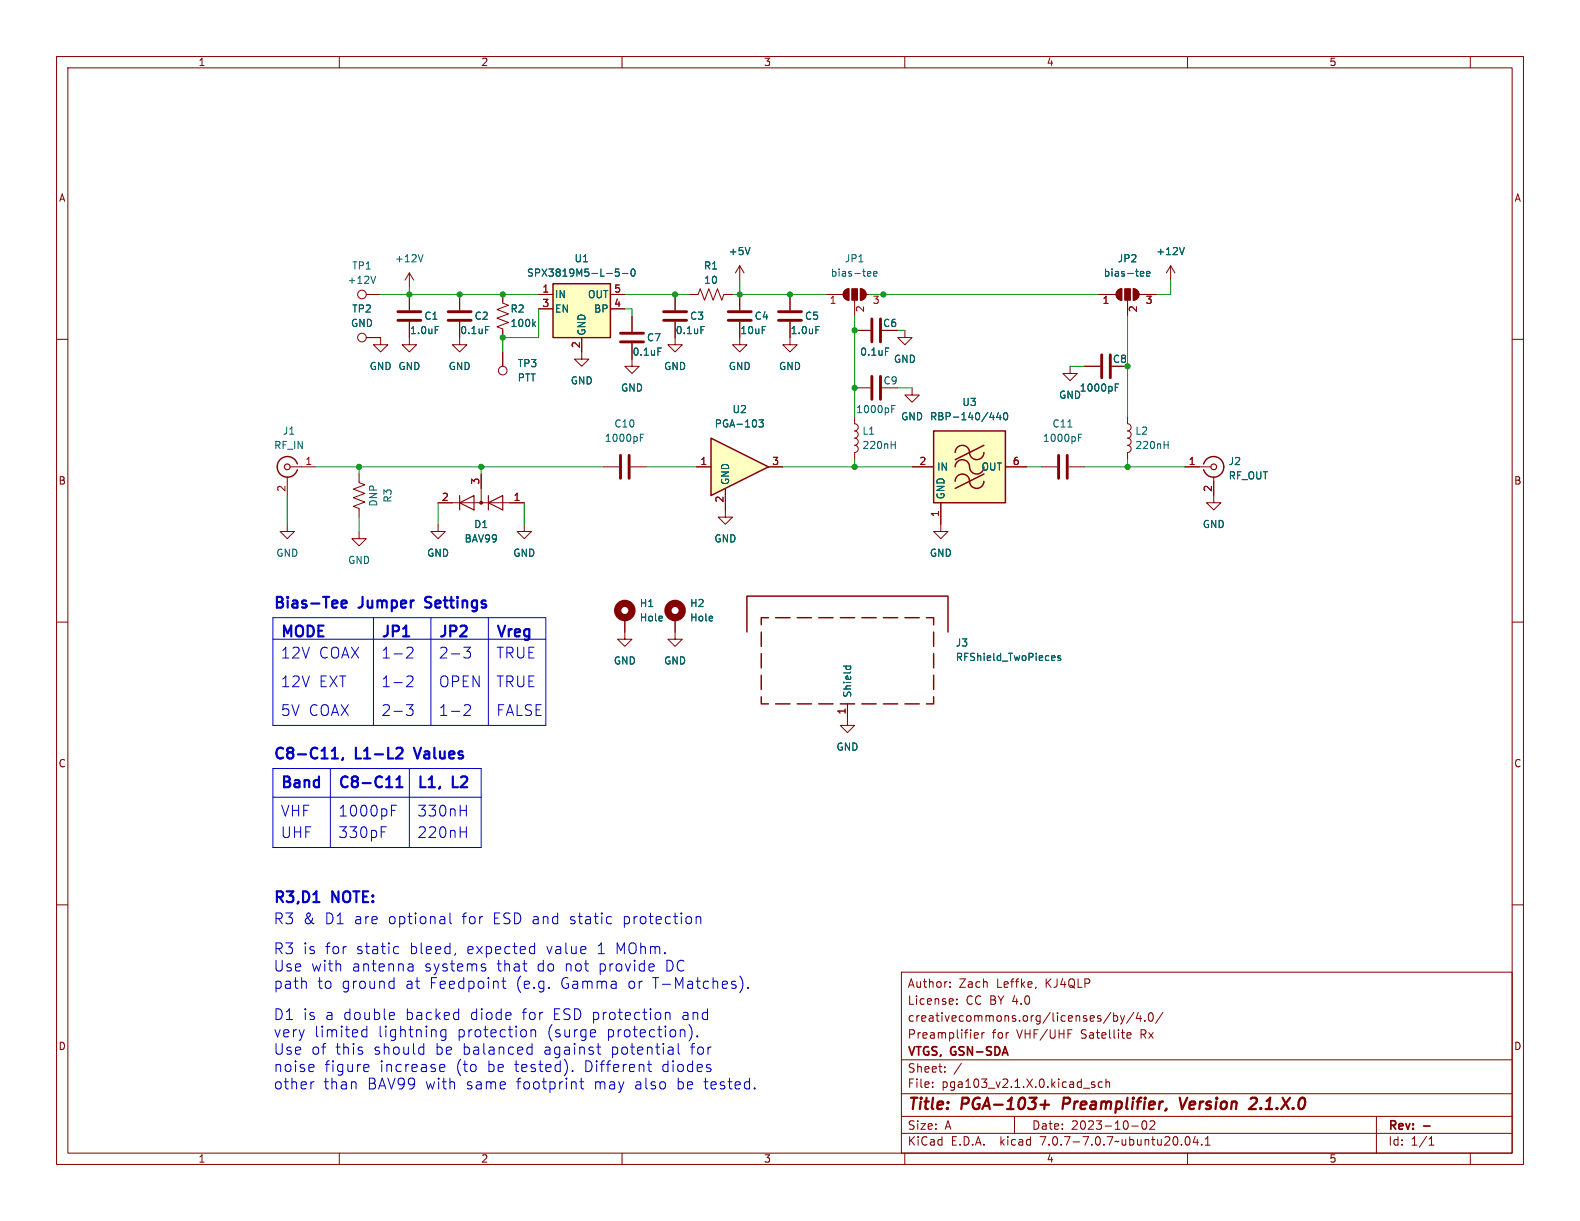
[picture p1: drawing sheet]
<svg xmlns="http://www.w3.org/2000/svg" width="279mm" height="216mm" viewBox="0 0 279 216" stroke-linecap="round" stroke-linejoin="round" font-family="sans-serif">
<g fill="none" stroke="#840000" stroke-width=".18">
<path d="M10 10h259.4v195.9h-259.4zM12 12h255.4v191.9h-255.4zM60 10v2M110 10v2M160 10v2M210 10v2M260 10v2M10 60h2M139.7 52.1v2.8M139.7 56.9v2.8M267.4 60h2M10 110h2"/>
<path d="M267.4 110h2M10 160h2M267.4 160h2M159.4 171.9h108v32h-108zM168 174.4v.2M168 173.7v.1M169.2 177.4v.2M169.2 176.7v.1M183.2 174.5l-.1 .3M196.4 179l-1.3 1.9M196.9 179.1v1.5M196.9 179.7l.5-.1 .2 .3v.4l-.1 .2h-.6"/>
<path d="M198.1 179.6l.4 1M198.9 179.6l-.4 1M200.5 179l-1.3 1.9M201.3 179l-.4 1.1h1M201.6 179.6v1M203.2 179.2l.2-.1a.81 .81 0 0 1 .6 .6 .81 .81 0 0 1-.3 .8l-.1 .1a.81 .81 0 0 1-.4-1.4zM205.6 179l-1.2 1.9M159.4 197.4h108M159.4 193.4h108M159.4 187.4h108M164.9 192.1v.2M164.9 191.4v.1"/>
<path d="M167.1 189.4v.2M167.1 188.7v.1M170 188l-1.3 1.9M172.3 183.1l.7-.2-.1-.2-.4-.1-.2 .2 .1 .7h.5M173.6 182.6v1M174.1 182.6l-.3 .1-.2 .2M179.4 197.4v3M193.6 191.4l-.4-.1-.2 .2 .1 .2 .5 .2v.3h-.6M194.9 191.4l-.4-.1-.3 .3v.4l.2 .2h.5M195.6 191.4l.2-.1 .3 .1 .1 .9M195.6 190.8v1.5M198.5 180.6l-.1 .3-.3 .2"/>
<path d="M199.4 183.5h.5M199.4 182.7l.4-.1 .2 .3-.7 .2M200.1 199.1h1.2M202.1 198.3a.81 .81 0 0 0 .3 1.4l.2-.2 .2-.4-.2-.8M202.4 180.4v.2M204.1 198.3v.5l-.8 .9h.9M243.4 197.4v6.5M60 203.9v2M110 203.9v2M159.4 200.4h108M160 203.9v2M209.7 201.1l.2-.1a.81 .81 0 0 1 .6 .6 .81 .81 0 0 1-.3 .8l-.1 .1a.81 .81 0 0 1-.4-1.4z"/>
<path d="M210 203.9v2M211.4 200.9l-.4 1.1h.9M211.7 201.5v1M212.5 202.3v.2M213.1 202.5h.9M213.1 201.4l.5-.4v1.5M252.7 202.5h.9M252.7 201.4l.4-.4v1.5M260 203.9v2"/>
</g>
<path d="M251.7 199.1h1.2" fill="none" stroke="#840000" stroke-width=".3"/>
<path d="M184 195.3h1.5M184.8 194.6l-.1 1.5M188.1 194.1l-.2 2M208.6 194.1l.4 2 .9-2M221.5 194.1h.4a.45 .45 0 0 1 .4 .6l-.2 .3-1.3 1.1h1.3" fill="none" stroke="#840000" stroke-width=".4"/>
<path d="M137.7 55.1h4M137.7 56.6h4" fill="none" stroke="#840000" stroke-width=".51"/>
<path d="M144.3 57.7h.6" fill="none" stroke="#006464" stroke-width=".18"/>
<path d="M125.7 77.5l10.2 5.1-10.2 5z" fill="#ffffc2"/>
<g fill="none" stroke="#840000" stroke-width=".25">
<path d="M97.8 50.2h10.1v9.5h-10.1zM125.7 77.5l10.2 5.1-10.2 5zM165.1 76.2h12.7v12.7h-12.7zM174 78.7l-5.1 2.6M52.6 82a1.81 1.81 0 0 0-2.8-.9 1.81 1.81 0 0 0 0 2.9 1.81 1.81 0 0 0 2.8-.9M168.9 85.1a1.31 1.31 0 0 1 1.5-1.3 1.31 1.31 0 0 1 1.1 1.6 1.27 1.27 0 0 0 1.4 .9 1.27 1.27 0 0 0 1.1-1.2M168.9 82.6a1.31 1.31 0 0 1 1.5-1.3 1.31 1.31 0 0 1 1.1 1.6 1.27 1.27 0 0 0 1.4 .9 1.27 1.27 0 0 0 1.1-1.2M168.9 80a1.31 1.31 0 0 1 1.5-1.2 1.31 1.31 0 0 1 1.1 1.5 1.27 1.27 0 0 0 1.4 1 1.27 1.27 0 0 0 1.1-1.3M174 83.8l-5.1 2.6M212.9 82a1.81 1.81 0 0 1 2.7-.9 1.81 1.81 0 0 1 0 2.9 1.81 1.81 0 0 1-2.7-.9M132.1 111.8v-6.4h35.5v6.4M134.6 111.8v2.5"/>
<path d="M134.6 115.6v2.5M134.6 119.4v2.5M135.9 109.2h-1.3v1.3M137.2 109.2h2.5M141 109.2h2.5M144.8 109.2h2.5M148.6 109.2h2.5M152.4 109.2h2.5M156.2 109.2h2.5M160 109.2h2.6M163.8 109.2h1.3v1.3M165.1 111.8v2.5"/>
<path d="M165.1 115.6v2.5M165.1 119.4v2.5M134.6 123.2v1.3h1.3M137.2 124.5h2.5M141 124.5h2.5M144.8 124.5h2.5M148.6 124.5h2.5M152.4 124.5h2.5M156.2 124.5h2.5M160 124.5h2.6M165.1 123.2v1.3h-1.3"/>
</g>
<g fill="none" stroke="#840000" stroke-width=".18">
<path d="M64.8 59.7h2.5v1.3h1.3l-1.3 1.2-1.3-1.2h1.3M64.8 52.1h2.5M72.4 56.9v4.1h1.3l-1.3 1.2-1.3-1.2h1.3M72.4 48.3l-.8 1.2M72.4 48.3v2.5M72.4 52.1v2.8M72.4 48.3l.8 1.2M81.3 56.9v4.1h1.2l-1.2 1.2-1.3-1.2h1.3M81.3 52.1v2.8M88.9 52.1v1.5l1 .4-2 .7 2 .8-2 .8 2 .7-2 .8 1 .4v1.5M95.2 52.1h2.6M95.2 54.6h2.6"/>
<path d="M102.9 59.7v3.8h1.2l-1.2 1.3-1.3-1.3h1.3M107.9 52.1h2.6M107.9 54.6h2.6M111.8 55.9v2.8M119.4 56.9v4.1h1.2l-1.2 1.2-1.3-1.2h1.3M119.4 52.1v2.8M121.9 52.1h1.5l.4-1 .8 2 .7-2 .8 2 .8-2 .7 2 .4-1h1.5M130.8 56.9v4.1h1.3l-1.3 1.2-1.3-1.2h1.3M130.8 47l-.8 1.3M130.8 47v2.5M130.8 52.1v2.8M130.8 47l.8 1.3"/>
<path d="M139.7 56.9v4.1h1.3l-1.3 1.2-1.3-1.2h1.3M139.7 52.1v2.8M146 52.1h3.1M149.4 51.3l.7-.2v2a1.02 1.02 0 0 1-.9-.7 1.02 1.02 0 0 1 .2-1.1zM151.1 53.1v2.8M151.1 58.4h2.8M152.1 51.1a1.02 1.02 0 0 1 1.1 1 1.02 1.02 0 0 1-1.1 1zM153.2 52.1h3M160 58.4v1.3h1.3l-1.3 1.3-1.3-1.3h1.3M194.3 52.1h3.1M197.7 51.3l.7-.2v2a1.02 1.02 0 0 1-1-.7 1.02 1.02 0 0 1 .3-1.1zM199.4 53.1v2.8"/>
<path d="M200.4 51.1a1.02 1.02 0 0 1 1 1 1.02 1.02 0 0 1-1 1zM201.4 52.1h3.1M207 47l-.8 1.3M207 47v2.5M207 47l.8 1.3M88.9 62.2v2.6M111.8 60.7v4.1h1.2l-1.2 1.2-1.3-1.2h1.3M151.1 73.7v1.2a.64 .64 0 0 1 .7 .7 .64 .64 0 0 1-.7 .6 .64 .64 0 0 1 .7 .6 .64 .64 0 0 1-.7 .7 .64 .64 0 0 1 .7 .6 .64 .64 0 0 1-.7 .6 .64 .64 0 0 1 .7 .7 .64 .64 0 0 1-.7 .6v1.3M151.1 68.6h2.8M161.3 68.6v1.3h1.3l-1.3 1.2-1.3-1.2h1.3M189.2 64.8v1.2h1.3l-1.3 1.3-1.2-1.3h1.2M191.8 64.8h2.8"/>
<path d="M199.4 73.7v1.2a.64 .64 0 0 1 .6 .7 .64 .64 0 0 1-.6 .6 .64 .64 0 0 1 .6 .6 .64 .64 0 0 1-.6 .7 .64 .64 0 0 1 .6 .6 .64 .64 0 0 1-.6 .6 .64 .64 0 0 1 .6 .7 .64 .64 0 0 1-.6 .6v1.3M50.8 92.7v1.3h1.3l-1.3 1.3-1.3-1.3h1.3M50.8 84.3v3.3M51.3 82.6h4.6M63.5 83.8v1.5l1 .4-2 .8 2 .7-2 .8 2 .8-2 .7 1 .4v1.5M63.5 94v1.3h1.3l-1.3 1.2-1.3-1.2h1.3M77.5 92.7v1.3h1.2l-1.2 1.3-1.3-1.3h1.3M77.5 88.9h15.2M85.1 83.8v5.1M92.7 92.7v1.3h1.3l-1.3 1.3-1.3-1.3h1.3M106.7 82.6h2.8M111.5 82.6h2.8"/>
<path d="M123.2 82.6h2.5M128.3 86.4v5h1.2l-1.2 1.3-1.3-1.3h1.3M135.9 82.6h2.5M161.3 82.6h3.8M166.4 88.9v5.1h1.2l-1.2 1.3-1.3-1.3h1.3M177.8 82.6h3.8M184.1 82.6h2.8M189 82.6h2.8M209.5 82.6h4.6M214.6 84.3v4.6h1.3l-1.3 1.3-1.2-1.3h1.2M110.5 109.2v3.8h1.3l-1.3 1.3-1.3-1.3h1.3M119.4 109.2v3.8h1.2l-1.2 1.3-1.3-1.3h1.3"/>
<path d="M149.9 124.5v3.8h1.2l-1.2 1.2-1.3-1.2h1.3"/>
<circle cx="64" cy="59.7" r=".76"/>
<circle cx="64" cy="52.1" r=".76"/>
<circle cx="88.9" cy="65.5" r=".76"/>
</g>
<g fill="none" stroke="#006464" stroke-width=".18">
<path d="M66.4 48.8l-.4 1.3M74.8 45l-.4 1.3M77 57.7h.6M85.9 57.7h.6M94.3 57.2l.4 .5M94.7 56.9l-.5 .5M109.5 47.6h-.6l-.1 .6 .2-.1h.4l.1 .2v.4l-.2 .1-.5-.1M110.1 48.4h.9M111.7 47.7l.2-.1a.68 .68 0 0 1 .4 .6 .68 .68 0 0 1-.4 .6l-.2-.1-.1-.3zM124 57.7h.6M132.6 43.8l-.4 1.2M144.3 57.7h.6"/>
<path d="M153.6 48l.3 .1 .1 .2-.6 .1M153.9 48.8h-.3M154.5 48.4l.6-.1-.1-.2-.3-.1-.2 .2v.6h.5M201.8 48l.4 .1 .1 .2-.6 .1M202.2 48.8h-.4M202.7 48.4l.7-.1-.1-.2-.4-.1-.2 .2 .1 .6h.5M209.4 43.8l-.4 1.2M113.2 77.4h.5M113.2 76.8h.6M116.3 61.5h.7M134.2 74.2h.8l-.4 .5 .3 .1v.6l-.2 .1-.5-.1M156.6 61.5h.6"/>
<path d="M157.6 78.7h.7M157.7 72.3h.4M157.7 71.7h.6M158.3 78v1.3M175 73.8h.8M175.7 73.4v.8M176.6 72.9l-.3 .9h.7M176.9 73.4v.8M177.6 73h.2a.68 .68 0 0 1 .4 .6 .68 .68 0 0 1-.4 .6 .84 .84 0 0 1-.2-1.2zM188.8 75.5h.8M190.7 77.4h.4M190.7 76.8h.6"/>
<path d="M197.2 68.5h.4M197.2 67.9h.6M205.9 78.7h.7M206.6 78v1.3M149.2 117.8h1.2M149.7 117.8l-.1 .3M150.4 117.8v.3M186.4 115.9l.2 .3-.6 .2M186.5 116.7l-.1 .1M187.5 116l-.3-.1-.2 .2 .1 .2 .4 .1v.3h-.5"/>
</g>
<g fill="none" stroke="#840000" stroke-width=".51">
<path d="M70.4 55.1h4M70.4 56.6h4M79.2 55.1h4.1M79.2 56.6h4.1M109.7 58.9h4.1M117.3 55.1h4.1M117.3 56.6h4.1M128.8 55.1h4M128.8 56.6h4M154.2 56.4v4.1M155.7 56.4v4.1M109.7 60.5h4.1"/>
<path d="M154.2 66.5v4.1M155.7 66.5v4.1M194.8 62.7v4.1M196.3 62.7v4.1M109.7 80.5v4.1M111.3 80.5v4.1M187.2 80.5v4.1M188.7 80.5v4.1"/>
</g>
<g fill="none" stroke="#840000" stroke-width=".2">
<path d="M81.3 87.6v2.6M81.3 88.9l2.5-1.3v2.6zM86.4 87.6v2.6M86.4 88.9l2.5-1.3v2.6z"/>
<circle cx="50.8" cy="82.6" r=".51"/>
<circle cx="214.6" cy="82.6" r=".51"/>
</g>
<g fill="#840000" stroke="#840000" stroke-width=".18">
<path d="M149.4 51.3l.7-.2v2a1.02 1.02 0 0 1-.9-.7 1.02 1.02 0 0 1 .2-1.1z"/>
<path d="M150.6 51.1h1v2h-1z"/>
<path d="M152.1 51.1a1.02 1.02 0 0 1 1.1 1 1.02 1.02 0 0 1-1.1 1z"/>
<path d="M197.7 51.3l.7-.2v2a1.02 1.02 0 0 1-1-.7 1.02 1.02 0 0 1 .3-1.1z"/>
<path d="M198.9 51.1h1v2h-1z"/>
<path d="M200.4 51.1a1.02 1.02 0 0 1 1 1 1.02 1.02 0 0 1-1 1z"/>
<circle cx="85.1" cy="88.9" r=".25"/>
</g>
<g fill="none" stroke="#840000" stroke-width="1.3">
<circle cx="110.5" cy="107.9" r="1.27"/>
<circle cx="119.4" cy="107.9" r="1.27"/>
</g>
<g fill="#ffffc2" stroke="#ffffc2" stroke-width=".18">
<path d="M97.8 50.2h10.1v9.5h-10.1z"/>
<path d="M165.1 76.2h12.7v12.7h-12.7z"/>
</g>
<g fill="none" stroke="#0000c2" stroke-width=".18">
<path d="M48.3 113h48.2M48.3 109.2h48.2v19.1h-48.2zM66 109.2v19.1M71.9 119.7l.3-.2 .7 .1a.52 .52 0 0 1 0 .7l-1 1.1h1.1M71.9 114.6l.3-.2 .7 .1a.52 .52 0 0 1 0 .8l-1 1h1.1M76.2 109.2v19.1M82 114.4h1.2l-.6 .8a.52 .52 0 0 1 .6 .3v.5l-.2 .3h-.2h-.7M86.4 109.2v19.1M48.3 135.9h36.8v14h-36.8zM58.4 135.9v14M71.9 124.6h1.1l-.6 .7a.52 .52 0 0 1 .6 .4v.4l-.1 .3-.2 .1-.8-.1M72.4 135.9v14"/>
<path d="M82.1 124.8l.3-.2 .6 .1a.52 .52 0 0 1 .1 .7l-1.1 1.1h1.2M48.3 141h36.8M67.4 146.2h.9M69.2 143.3h.7M69.2 142.4h.9M81.4 143.3h1.1M81.4 147.1h1.1M82.5 142.4v1.9M82.5 146.2v1.9M69.1 173.5l.6 .1M69.5 179l.2 .1 .1 .4-.9 .1M69.7 172.9v1.9"/>
<path d="M69.7 174.7l-.6 .1M70 167.4l.5 .1M70.5 168.5l-.5 .1M72.4 170.4h.4l.2 .3v1M73 171.6l-.6 .1M73 170.9l-.6 .1M79.6 161.4v1.7l.2 .2M80.6 168.5l-.2 .4M85.4 170.4l.4 .1M85.4 171.1l.4 .1 .1 .2-.3 .3h-.3M88.7 173.5h.8M89 172.9v1.6l.1 .2 .4 .1"/>
<path d="M94 167.4l.5 .1M94.5 168.5l-.5 .1M94.5 166.7v1.9M108 162.1l.1 .1M108.1 163.2l-.1 .1M115.6 170.5l.1 .4-.9 .2M117.7 179v1.3M117.7 179.2a.47 .47 0 0 1 .8 .1v1M123.1 162.1v1.2M123.1 162.3a.47 .47 0 0 1 .8 0v1M130.8 172.6a2.18 2.18 0 0 1 0 2.9M132.3 174.6l.1 .1-.1 .1"/>
<path d="M132.3 174.6l-.1 .1 .1 .1M132.3 174.6v.2M55.3 188.2l.1 .1 .1 .4-.9 .1M55.4 189.4l-.1 .1M55.5 191.3l-.3 .1M64.6 188.2l.5 .1 .1 .4-.9 .1M64.9 181.4v1.9M64.9 182.2l-.6-.1-.3 .3v.6l.1 .3h.2h.6M65.1 189.4l-.5 .1M69.7 180.2l-.2 .1M74.4 185.1l.5 .1M74.9 184.5v1.9"/>
<path d="M74.9 186.3l-.5 .1M77.8 189.4l.2 .1 .6-.1M77.8 188.3l.6-.1 .2 .1 .1 .4-.9 .1M78.8 182.2l-.5-.1-.4 .3v.6l.2 .3h.2h.5M78.8 182.1v1.5l-.1 .3M93.4 186.3l.1 .1 .6-.1M93.4 185.2l.1-.1 .6 .1M93.9 182.3a.47 .47 0 0 1 .8 0v1M93.9 182.1v1.2M94.1 184.5v1.9M101.2 189.3l.1 .1-.1 .1M101.2 189.3v.1v.1"/>
<path d="M101.2 189.3v.2M102.5 191.3h.7M102.8 190.6v1.7l.1 .2h.3M105.1 182.1l.1 .1 .1 .3-.9 .2M105.2 183.3h-.1M105.5 185.1h.7M105.8 184.5v1.6l.1 .2 .3 .1M114.5 188.2h.7M114.8 187.6v1.6l.1 .2 .3 .1M119.9 184.5v1.6l.3 .3M121.9 181.3a2.24 2.24 0 0 1 0 2.7M123.3 183.2l.1 .1h-.1"/>
<path d="M123.3 183.2l-.1 .1h.1M123.3 183.2v.1M133.5 192.4v.1"/>
</g>
<path d="M60.4 106.8l.9-.2-.1-.3-.5-.1-.3 .2 .1 1h.2h.5M75.2 107.4h.3M75.3 105.7l-.1 .2 .1 .4M58.7 134.1h1.1M58.9 132.7l.3-.5v1.9M60.7 134l-.2 .4M68.3 139.2h1.1M70.1 139.2h1.1M70.1 137.8l.5-.5v1.9M70.8 132.2l.2 .1a.52 .52 0 0 1 .1 .7l-1.1 1.1h1.2M73.2 132.2l.6 1.9M55.4 159.5h1.1" fill="none" stroke="#0000c2" stroke-width=".38"/>
<g fill="none" stroke="#009600" stroke-width=".18">
<path d="M67.3 52.1h27.9M72.4 50.8v1.3M95.2 54.6v5.1h-6.3v2.5M110.5 52.1h11.4M110.5 54.6h1.3v1.3M129.5 52.1h16.5M130.8 49.5v2.6M151.1 55.9v17.8M153.7 52.1h40.6M158.7 58.4h1.3M199.4 55.9v17.8M207 49.5v2.6h-2.5"/>
<path d="M158.7 68.6h2.6M189.2 64.8h2.6M50.8 87.6v5.1M55.9 82.6h50.8M63.5 82.6v1.2M63.5 91.4v2.6M77.5 88.9v3.8M85.1 82.6v1.2M92.7 88.9v3.8M114.3 82.6h8.9M138.4 82.6h22.9M151.1 81.3v1.3"/>
<path d="M181.6 82.6h2.5M191.8 82.6h17.7M199.4 81.3v1.3"/>
</g>
<g fill="#009600" stroke="#009600" stroke-width=".18">
<circle cx="151.1" cy="82.6" r=".46"/>
<circle cx="199.4" cy="64.8" r=".46"/>
<circle cx="199.4" cy="82.6" r=".46"/>
<circle cx="85.1" cy="82.6" r=".46"/>
<circle cx="63.5" cy="82.6" r=".46"/>
<circle cx="151.1" cy="58.4" r=".46"/>
<circle cx="156.2" cy="52.1" r=".46"/>
<circle cx="130.8" cy="52.1" r=".46"/>
<circle cx="139.7" cy="52.1" r=".46"/>
<circle cx="151.1" cy="68.6" r=".46"/>
<circle cx="119.4" cy="52.1" r=".46"/>
<circle cx="81.3" cy="52.1" r=".46"/>
<circle cx="88.9" cy="52.1" r=".46"/>
<circle cx="88.9" cy="59.7" r=".46"/>
<circle cx="72.4" cy="52.1" r=".46"/>
</g>
<g font-size="2.8" fill="#840000">
<text x="160.4" y="196.8">Title:</text>
<text x="170.1" y="196.8">PGA-103+</text>
<text x="188.8" y="196.8">Preamplifier,</text>
<text x="210.3" y="196.8">Version</text>
<text x="223.5" y="196.8">2.1.X.0</text>
</g>
<g font-size="2.7" fill="#0000c2">
<text x="48.3" y="107.7">Bias-Tee</text>
<text x="63.6" y="107.7">Jumper</text>
<text x="76.1" y="107.7">Settings</text>
<text x="49.5" y="112.8">MODE</text>
<text x="67.3" y="112.8">JP1</text>
<text x="77.5" y="112.8">JP2</text>
<text x="87.6" y="112.8">Vreg</text>
<text x="49.5" y="116.6">12V</text>
<text x="56.3" y="116.6">COAX</text>
<text x="67.3" y="116.6">1-2</text>
<text x="77.5" y="116.6">2-3</text>
<text x="87.6" y="116.6">TRUE</text>
<text x="49.5" y="121.7">12V</text>
<text x="56.3" y="121.7">EXT</text>
<text x="67.3" y="121.7">1-2</text>
<text x="77.5" y="121.7">OPEN</text>
<text x="87.6" y="121.7">TRUE</text>
<text x="49.5" y="126.8">5V COAX</text>
<text x="67.3" y="126.8">2-3</text>
<text x="77.5" y="126.8">1-2</text>
<text x="87.6" y="126.8">FALSE</text>
<text x="48.3" y="134.4">C8-C11,</text>
<text x="63" y="134.4">L1-L2</text>
<text x="74.3" y="134.4">Values</text>
<text x="49.5" y="139.5">Band</text>
<text x="59.7" y="139.5">C8-C11</text>
<text x="73.7" y="139.5">L1,</text>
<text x="80.1" y="139.5">L2</text>
<text x="49.5" y="148.3">UHF</text>
<text x="49.5" y="144.5">VHF</text>
<text x="59.7" y="148.3">330pF</text>
<text x="59.7" y="144.5">1000pF</text>
<text x="73.7" y="144.5">330nH</text>
<text x="73.7" y="148.3">220nH</text>
<text x="48.3" y="159.8">R3,D1</text>
<text x="58.8" y="159.8">NOTE:</text>
<text x="48.3" y="163.6">R3 &amp;</text>
<text x="57.4" y="163.6">D1 are</text>
<text x="68.7" y="163.6">optional</text>
<text x="81.8" y="163.6">for</text>
<text x="87.4" y="163.6">ESD and</text>
<text x="101" y="163.6">static</text>
<text x="110.5" y="163.6">protection</text>
<text x="48.3" y="168.9">R3 is</text>
<text x="48.3" y="171.9">Use</text>
<text x="55" y="171.9">with</text>
<text x="57.5" y="168.9">for</text>
<text x="62.2" y="171.9">antenna</text>
<text x="63" y="168.9">static</text>
<text x="72.5" y="168.9">bleed,</text>
<text x="75.1" y="171.9">systems</text>
<text x="82.7" y="168.9">expected</text>
<text x="87.9" y="171.9">that</text>
<text x="95.1" y="171.9">do</text>
<text x="96.8" y="168.9">value</text>
<text x="100.1" y="171.9">not</text>
<text x="105.9" y="168.9">1</text>
<text x="106.1" y="171.9">provide</text>
<text x="109.2" y="168.9">MOhm.</text>
<text x="118" y="171.9">DC</text>
<text x="48.3" y="175">path</text>
<text x="56" y="175">to</text>
<text x="60.4" y="175">ground</text>
<text x="71.7" y="175">at</text>
<text x="76.1" y="175">Feedpoint</text>
<text x="91.4" y="175">(e.g.</text>
<text x="99.3" y="175">Gamma</text>
<text x="111.3" y="175">or</text>
<text x="115.7" y="175">T-Matches).</text>
<text x="48.3" y="180.5">D1 is</text>
<text x="48.3" y="183.6">very</text>
<text x="55.5" y="183.6">limited</text>
<text x="57.5" y="180.5">a double</text>
<text x="66.8" y="183.6">lightning</text>
<text x="71.8" y="180.5">backed</text>
<text x="80.9" y="183.6">protection</text>
<text x="83.3" y="180.5">diode</text>
<text x="92.5" y="180.5">for</text>
<text x="96.8" y="183.6">(surge</text>
<text x="98.1" y="180.5">ESD protection</text>
<text x="107.4" y="183.6">protection).</text>
<text x="121" y="180.5">and</text>
<text x="48.3" y="186.7">Use</text>
<text x="48.3" y="189.7">noise</text>
<text x="55" y="186.7">of</text>
<text x="57.3" y="189.7">figure</text>
<text x="59.3" y="186.7">this</text>
<text x="66.1" y="186.7">should</text>
<text x="67.1" y="189.7">increase</text>
<text x="77" y="186.7">be</text>
<text x="80.6" y="189.7">(to</text>
<text x="81.9" y="186.7">balanced</text>
<text x="86.2" y="189.7">be</text>
<text x="91.1" y="189.7">tested).</text>
<text x="96.3" y="186.7">against</text>
<text x="103.5" y="189.7">Different</text>
<text x="108.3" y="186.7">potential</text>
<text x="117.3" y="189.7">diodes</text>
<text x="122.4" y="186.7">for</text>
<text x="48.3" y="192.8">other</text>
<text x="57.1" y="192.8">than</text>
<text x="64.9" y="192.8">BAV99</text>
<text x="75.2" y="192.8">with</text>
<text x="82.5" y="192.8">same</text>
<text x="91.5" y="192.8">footprint</text>
<text x="105.2" y="192.8">may</text>
<text x="112.5" y="192.8">also</text>
<text x="120" y="192.8">be</text>
<text x="124.9" y="192.8">tested.</text>
</g>
<g font-size="2.1" fill="#840000">
<text x="160.4" y="177.9">License:</text>
<text x="160.4" y="174.9">Author:</text>
<text x="169.6" y="174.9">Zach</text>
<text x="170.8" y="177.9">CC BY 4.0</text>
<text x="176.3" y="174.9">Leffke,</text>
<text x="185" y="174.9">KJ4QLP</text>
<text x="160.4" y="183.9">Preamplifier</text>
<text x="160.4" y="180.9">creativecommons.org/licenses/by/4.0/</text>
<text x="175.4" y="183.9">for</text>
<text x="179.9" y="183.9">VHF/UHF</text>
<text x="191.3" y="183.9">Satellite</text>
<text x="202" y="183.9">Rx</text>
<text x="160.4" y="189.9">Sheet:</text>
<text x="160.4" y="187.1">VTGS,</text>
<text x="168.2" y="187.1">GSN-SDA</text>
<text x="160.4" y="192.6">File:</text>
<text x="166.5" y="192.6">pga103_v2.1.X.0.kicad_sch</text>
<text x="160.4" y="202.8">KiCad</text>
<text x="160.4" y="200">Size:</text>
<text x="167.1" y="200">A</text>
<text x="168.1" y="202.8">E.D.A.</text>
<text x="177" y="202.8">kicad</text>
<text x="182.4" y="200">Date:</text>
<text x="184.2" y="202.8">7.0.7-7.0.7~ubuntu20.04.1</text>
<text x="189.4" y="200">2023-10-02</text>
<text x="245.4" y="200.2">Rev:</text>
<text x="245.4" y="202.8">Id:</text>
<text x="249.5" y="202.8">1/1</text>
</g>
<g font-size="1.8" fill="#840000">
<text x="35" y="11.9">1</text>
<text x="85" y="11.9">2</text>
<text x="135" y="11.9">3</text>
<text x="185" y="11.9">4</text>
<text x="235" y="11.9">5</text>
<text x="10.3" y="35.9">A</text>
<text x="267.7" y="35.9">A</text>
<text x="156.1" y="58">C6</text>
<text x="196.7" y="64.4">C8</text>
<text x="10.3" y="85.9">B</text>
<text x="267.7" y="85.9">B</text>
<text x="10.3" y="135.9">C</text>
<text x="267.7" y="135.9">C</text>
<text x="10.3" y="185.9">D</text>
<text x="267.7" y="185.9">D</text>
<text x="35" y="205.8">1</text>
<text x="85" y="205.8">2</text>
<text x="135" y="205.8">3</text>
<text x="185" y="205.8">4</text>
<text x="235" y="205.8">5</text>
</g>
<g font-size="1.8" fill="#006464">
<text x="62.2" y="47.9">TP1</text>
<text x="69.7" y="46.6">+12V</text>
<text x="101.5" y="46.6">U1</text>
<text x="124.4" y="47.9">R1</text>
<text x="128.8" y="45.3">+5V</text>
<text x="149.3" y="46.6">JP1</text>
<text x="197.6" y="46.6">JP2</text>
<text x="204.4" y="45.3">+12V</text>
<text x="61.4" y="50.4">+12V</text>
<text x="93.1" y="49.1">SPX3819M5-L-5-0</text>
<text x="98" y="52.9">IN</text>
<text x="103.9" y="52.9">OUT</text>
<text x="124.4" y="50.4">10</text>
<text x="146.8" y="49.1">bias-tee</text>
<text x="195.1" y="49.1">bias-tee</text>
<text x="62" y="58">GND</text>
<text x="62.2" y="55.5">TP2</text>
<text x="72.4" y="59.3">1.0uF</text>
<text x="74.9" y="56.7">C1</text>
<text x="81.3" y="59.3">0.1uF</text>
<text x="83.8" y="56.7">C2</text>
<text x="90.2" y="55.5">R2</text>
<text x="90.2" y="58">100k</text>
<text x="98" y="55.5">EN</text>
<text x="103.7" y="59.4" transform="rotate(-90 103.7 59.4)">GND</text>
<text x="105" y="55.5">BP</text>
<text x="119.4" y="59.3">0.1uF</text>
<text x="121.9" y="56.7">C3</text>
<text x="130.8" y="59.3">10uF</text>
<text x="133.4" y="56.7">C4</text>
<text x="139.7" y="59.3">1.0uF</text>
<text x="142.2" y="56.7">C5</text>
<text x="65.3" y="65.6">GND GND</text>
<text x="79.2" y="65.6">GND</text>
<text x="91.4" y="65.1">TP3</text>
<text x="111.8" y="63.1">0.1uF</text>
<text x="114.3" y="60.6">C7</text>
<text x="117.3" y="65.6">GND</text>
<text x="128.8" y="65.6">GND</text>
<text x="137.7" y="65.6">GND</text>
<text x="152" y="63.1">0.1uF</text>
<text x="158" y="64.4">GND</text>
<text x="91.4" y="67.7">PTT</text>
<text x="100.8" y="68.2">GND</text>
<text x="109.7" y="69.4">GND</text>
<text x="156.1" y="68.2">C9</text>
<text x="170.1" y="72">U3</text>
<text x="187.2" y="70.7">GND</text>
<text x="190.8" y="69.4">1000pF</text>
<text x="49.9" y="77.1">J1</text>
<text x="108.5" y="75.8">C10</text>
<text x="126.3" y="75.8">PGA-103</text>
<text x="129.4" y="73.3">U2</text>
<text x="151.3" y="73.3">1000pF</text>
<text x="152.4" y="77.1">L1</text>
<text x="159.3" y="74.5">GND RBP-140/440</text>
<text x="186" y="75.8">C11</text>
<text x="200.7" y="77.1">L2</text>
<text x="48.4" y="79.6">RF_IN</text>
<text x="106.9" y="78.3">1000pF</text>
<text x="152.4" y="79.6">220nH</text>
<text x="165.6" y="83.4">IN</text>
<text x="173.5" y="83.4">OUT</text>
<text x="184.3" y="78.3">1000pF</text>
<text x="200.7" y="79.6">220nH</text>
<text x="217.2" y="82.4">J2</text>
<text x="66.9" y="89.7" transform="rotate(-90 66.9 89.7)">DNP</text>
<text x="69.4" y="89" transform="rotate(-90 69.4 89)">R3</text>
<text x="129.1" y="85.9" transform="rotate(-90 129.1 85.9)">GND</text>
<text x="167.2" y="88.4" transform="rotate(-90 167.2 88.4)">GND</text>
<text x="217.2" y="85">RF_OUT</text>
<text x="83.7" y="93.6">D1</text>
<text x="212.6" y="93.6">GND</text>
<text x="48.8" y="98.7">GND</text>
<text x="61.5" y="99.9">GND</text>
<text x="75.4" y="98.7">GND</text>
<text x="82.1" y="96.1">BAV99</text>
<text x="90.7" y="98.7">GND</text>
<text x="126.2" y="96.1">GND</text>
<text x="164.3" y="98.7">GND</text>
<text x="113" y="107.5">H1</text>
<text x="121.9" y="107.5">H2</text>
<text x="113" y="110.1">Hole</text>
<text x="121.9" y="110.1">Hole</text>
<text x="108.5" y="117.7">GND</text>
<text x="117.3" y="117.7">GND</text>
<text x="168.9" y="114.5">J3</text>
<text x="168.9" y="117.1">RFShield_TwoPieces</text>
<text x="150.7" y="123.4" transform="rotate(-90 150.7 123.4)">Shield</text>
<text x="147.8" y="132.9">GND</text>
</g>
<g font-size="1.8" fill="#a90000">
<text x="95.8" y="51.8">1</text>
<text x="108.5" y="51.8">5</text>
<text x="95.8" y="54.4">3</text>
<text x="108.5" y="54.4">4</text>
<text x="146.6" y="54.1">1</text>
<text x="153.1" y="55.3" transform="rotate(-90 153.1 55.3)">2</text>
<text x="154.2" y="54.1">3</text>
<text x="194.9" y="54.1">1</text>
<text x="201.4" y="55.3" transform="rotate(-90 201.4 55.3)">2</text>
<text x="202.5" y="54.1">3</text>
<text x="102.6" y="61.7" transform="rotate(-90 102.6 61.7)">2</text>
<text x="53.9" y="82.3">1</text>
<text x="123.8" y="82.3">1</text>
<text x="136.5" y="82.3">3</text>
<text x="162.5" y="82.3">2</text>
<text x="179" y="82.3">6</text>
<text x="210.1" y="82.3">1</text>
<text x="50.5" y="87.1" transform="rotate(-90 50.5 87.1)">2</text>
<text x="78" y="88.6">2</text>
<text x="84.8" y="85.8" transform="rotate(-90 84.8 85.8)">3</text>
<text x="90.7" y="88.6">1</text>
<text x="128" y="89" transform="rotate(-90 128 89)">2</text>
<text x="214.4" y="87.1" transform="rotate(-90 214.4 87.1)">2</text>
<text x="166.1" y="91.5" transform="rotate(-90 166.1 91.5)">1</text>
<text x="149.6" y="126.4" transform="rotate(-90 149.6 126.4)">1</text>
</g>
</svg>
